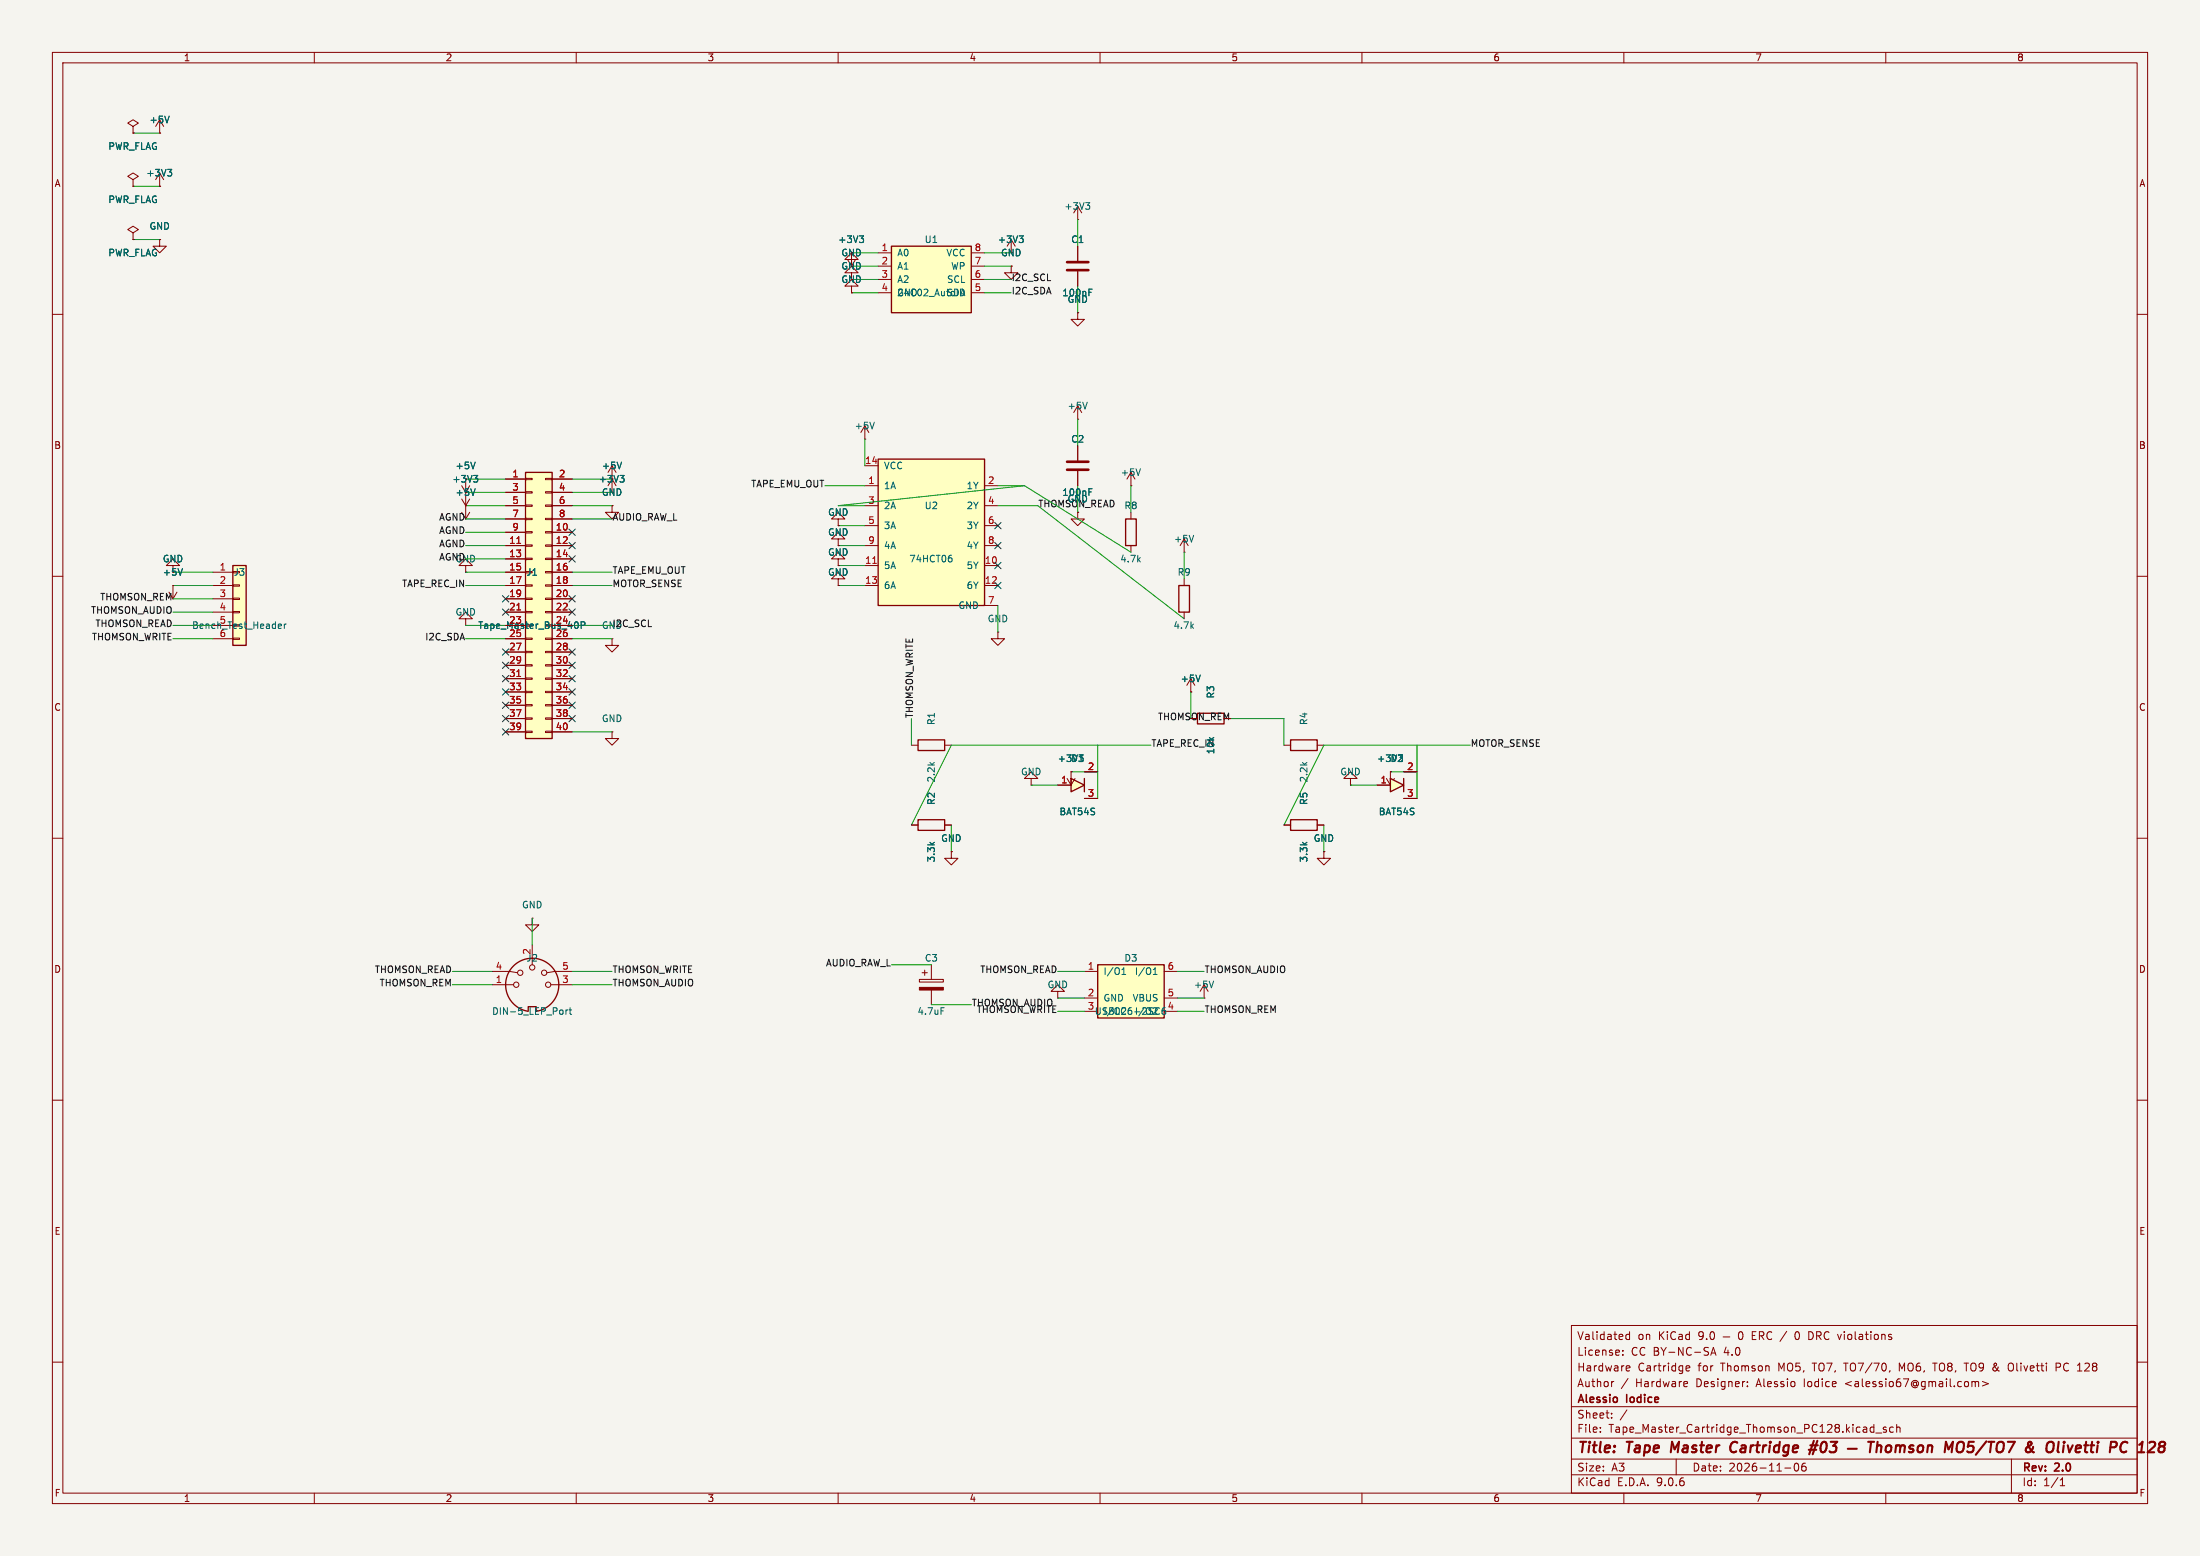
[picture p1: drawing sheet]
<svg xmlns="http://www.w3.org/2000/svg" width="420mm" height="297mm" viewBox="0 0 420 297" stroke-linecap="round" stroke-linejoin="round" font-family="sans-serif">
<path d="M0 0h420v297h-420z" fill="#f5f4ef" stroke="#f5f4ef" stroke-width=".19"/>
<g fill="none" stroke="#840000" stroke-width=".19">
<path d="M10 10h400v277h-400zM12 12h396v273h-396zM60 10v2M110 10v2M160 10v2M210 10v2M260 10v2M310 10v2M360 10v2M10 60h2M205.7 77.5v2.5M408 60h2"/>
<path d="M205.7 80h.1M205.7 85.1v2.8M205.7 89.9v2.8M10 110h2M33 108h1.3l-1.3-1.3-1.3 1.3h1.3v1.2M160 102.9h1.3l-1.3-1.3-1.3 1.3h1.3v1.2M160 104.1h.1M408 110h2M10 160h2M408 160h2M175.5 186.9h4.6v.6h-4.6zM176 185.7h1"/>
<path d="M176.5 185.2v1M177.8 184.2v2.7M177.8 189v2.8M10 210h2M408 210h2M300 253h108v32h-108zM309.8 258.5v.2M309.8 257.8v.1M311.1 254.2v1.5M311.1 254.8l-.4-.1-.3 .3 .1 .6h.6M326.6 258.7l.5-1.5 .5 1.5M326.7 258.3h.7"/>
<path d="M328.9 255.2h1.3M332 254.3l.2-.1a.8 .8 0 0 1 .6 .7 .8 .8 0 0 1-.6 .8l-.2-.2-.1-.4zM343 254.2a.94 .94 0 0 0 0 1.5M345.3 254.2l.6 .1M345.9 255.6l-.6 .1M10 260h2M300 278.5h108M300 274.5h108M300 268.5h108M305.5 273.2v.2M305.5 272.5v.1M307.7 270.5v.2"/>
<path d="M307.7 269.8v.1M308.1 263.7l-.3 .1M310.6 269.1l-1.3 1.9M310.7 260.7l.4 .1 .1 .2-.8 .2M310.8 263.1l-1.3 1.9M311.1 261.6l-.4 .1M320 278.5v3M321.9 261.5l.2 .2 .4-.1M321.9 260.9l.2-.2h.3l.2 .2v.1l-.7 .2M321.9 263.7l.3 .3-.8 .2M322.1 264.6l-.2 .1M333.6 264.5v.2"/>
<path d="M333.6 263.8v.1M342.7 279.4a.81 .81 0 0 0 .3 1.4l.2-.2 .2-.4-.2-.8M344.2 279.4a1.17 1.17 0 0 0-.1 1.3h.6l.1-.6-.3-.2h-.4l-.2 .2M357.7 271.9v1.5M357.7 272.5l-.4-.1-.3 .3 .2 .6h.5M358.1 273.5h1.1M360.1 272.5l-.4-.1-.2 .2 .1 .2 .5 .2v.3h-.6M360.8 261.6l-.1 .2M361.4 272.5l-.4-.1-.3 .3 .2 .6h.5M362.1 272.5l.2-.1 .4 .1v.9M362.1 271.9v1.5M363.1 261.3l-.5-1.1v1.5"/>
<path d="M368.9 260.2h.9M374.9 260.2h.9M375.4 260.2v1.5M376.4 263.8l.5-.1 .2 .2M376.4 263.7v1M377.1 263.9l.2-.2 .4 .1v.9M377.1 263.9v.8M378.4 263.7l1.2 .4-1.2 .4M383.6 261.6h.6M383.6 260.3h.6M384 278.5v6.5M392.5 261l.7-.1 .2-.2-.1-.4-.2-.1h-.6v1.5"/>
<path d="M408 260h2M60 285v2M110 285v2M160 285v2M210 285v2M260 285v2M300 281.5h108M310 285v2M340.7 280.2h1.2M360 285v2M393.3 283.6h.9M393.3 282.5l.4-.4v1.5"/>
</g>
<g fill="none" stroke="#840000" stroke-width=".4">
<path d="M319.2 275.2l-.2 2M331.3 275.2a1.07 1.07 0 0 0-1 .8 1.07 1.07 0 0 0 .6 1.2l.4-.1M345.3 276.7h1.4M345.6 275.9h1.4M346.3 275l-.9 2.6M346.9 275l-.9 2.6M352.8 276.5h1.7M356.6 275.2h1.2M357.2 275.2l-.2 2M358.3 276.1a.49 .49 0 0 1 .9 .1l-.2 1M358.4 275.2l-.2 2M360.1 276.1a.52 .52 0 0 1 .6-.2 .52 .52 0 0 1 .4 .4l-.1 .5a.55 .55 0 0 1-.5 .4 .55 .55 0 0 1-.5-.4z"/>
<path d="M362 276.1a.49 .49 0 0 1 .8 .1M362 275.9l-.2 1.3M362.8 276.2a.5 .5 0 0 1 .8-.2l-.1 1.2M362.8 276.2l-.1 1M365.3 276a.49 .49 0 0 0-.8 .3l.1 .1 .4 .1 .3 .3-.3 .4-.6-.1M366.2 276.1a.52 .52 0 0 1 .6-.2 .52 .52 0 0 1 .4 .4l-.1 .5a.55 .55 0 0 1-.5 .4 .55 .55 0 0 1-.6-.4zM368 276.1a.49 .49 0 0 1 .9 .1l-.1 1M368.1 275.9l-.2 1.3M371.2 277.2l.3-2 .5 1.4 .8-1.4-.2 2M373.7 275.5a.69 .69 0 0 1 1.2 0 1.47 1.47 0 0 1-.6 1.7l-.6-.1a1.5 1.5 0 0 1 0-1.6zM391.7 275.2a.77 .77 0 0 0-1 .7v1l.3 .3 .6-.1M395.7 275.9l-.7 1.3"/>
<path d="M396.6 275.9l-.3 .3-.1 .7 .3 .3M397.3 276.3l-1 .2M408.2 277.2h1.1M408.4 275.8l.6-.6-.2 2"/>
</g>
<path d="M175.5 188.5h4.6v.5h-4.6z" fill="#840000" stroke="#840000" stroke-width=".19"/>
<path d="M207.6 76.8l-.5 1.2M207.9 93.9h.4M207.9 93.3h.6M179.6 192.3h.6" fill="none" stroke="#006464" stroke-width=".19"/>
<path d="M203.7 88.1h4.1M203.7 89.7h4.1" fill="none" stroke="#840000" stroke-width=".51"/>
<path d="M167.6 87.6h20.4v28h-20.4z" fill="#ffffc2"/>
<path d="M167.6 87.6h20.4v28h-20.4zM225 111.8h2.1v5h-2.1zM100.8 193a5.1 5.1 0 0 1-3.5-7.8 5.1 5.1 0 0 1 8.6 0 5.1 5.1 0 0 1-3.5 7.8" fill="none" stroke="#840000" stroke-width=".25"/>
<g fill="none" stroke="#840000" stroke-width=".19">
<path d="M25.4 24.1l1-.6-1-.6-1 .6 1 .6v1.3M25.4 25.4h.1M30.5 25.4h.1M30.5 35.6h.1M30.5 22.9v2.5M30.5 33v2.6M25.4 44.5l1-.7-1-.6-1 .6 1 .7v1.2M25.4 45.7h.1M165.1 83.8h.1M165.1 88.9h2.5M165.1 92.7h2.5M165.1 96.5h2.5"/>
<path d="M165.1 81.3v2.5M188 92.7h2.5M188 96.5h2.5M33 111.8h.1M33 111.8v2.5l.8-1.3M160 106.7h1.3l-1.3-1.3-1.3 1.3h1.3v1.3M160 108h.1M160 110.5h1.3l-1.3-1.3-1.3 1.3h1.3v1.3M160 111.8h.1M165.1 100.3h2.5M165.1 104.1h2.5M165.1 108h2.5"/>
<path d="M165.1 111.8h2.5M188 100.3h2.5M188 104.1h2.5M188 108h2.5M188 111.8h2.5M188 115.6h2.5M226.1 105.4h.1M226.1 102.9v2.5M226.1 110.5v1.3M226.1 116.8v1.3M94 185.4h3.3l1.5 .3M94 188h4"/>
<path d="M101.6 180.3v2.6M105.2 188h4M109.2 185.4h-3.3l-1.5 .3"/>
<circle cx="98.6" cy="188" r=".51"/>
<circle cx="99.3" cy="185.7" r=".51"/>
<circle cx="101.6" cy="184.7" r=".51"/>
<circle cx="103.9" cy="185.7" r=".51"/>
<circle cx="104.6" cy="188" r=".51"/>
</g>
<path d="M166.6 107.5h.7" fill="none" stroke="#a90000" stroke-width=".19"/>
<path d="M32 32.3h.8l-.4 .5M32.3 22.2l-.4 1.2M32.5 32.8l.3 .3v.3l-.3 .2M166.9 80.6l-.4 1.3M34.8 108.5l-.4 1.3M181.4 106h.2M181.5 106.5l.3 .2v.3l-.3 .3M227.9 102.2l-.4 1.2M108 192.8v.8M108.4 192.8l-.4 .2M108.6 192.8h.5M108.8 192.3v1.1l.3 .2" fill="none" stroke="#006464" stroke-width=".19"/>
<path d="M44.4 108h2.6v15.2h-2.6z" fill="#ffffc2"/>
<path d="M214.9 99.1h2v5h-2zM44.4 108h2.6v15.2h-2.6z" fill="none" stroke="#840000" stroke-width=".25"/>
<g fill="none" stroke="#840000" stroke-width=".19">
<path d="M88.1 92.7l.8 1.3M88.9 91.4v2.6M89.7 92.7l-.8 1.3M215.9 92.7h.1M215.9 90.2v2.5M215.9 97.8v1.3M40.6 109.2h3.8M40.6 111.8h3.8M40.6 114.3h3.8M40.6 116.8h3.8M40.6 119.4h3.8M44.4 111.6h1.3v.3h-1.3z"/>
<path d="M44.4 114.2h1.3v.2h-1.3zM44.4 116.7h1.3v.3h-1.3zM215.9 104.1v1.3M40.6 121.9h3.8M44.4 121.8h1.3v.2h-1.3zM116.8 121.9v1.3h1.3l-1.3 1.3-1.2-1.3h1.2M116.8 121.9h.1M190.5 120.7v1.2h1.3l-1.3 1.3-1.3-1.3h1.3M190.5 120.7h.1M227.3 132.1h.1M227.3 129.5v2.6M229.9 190.5h.1"/>
<path d="M229.9 188v2.5"/>
</g>
<path d="M90.7 88.2l-.4 1.3M217.7 89.5l-.4 1.2M53.3 119.1l.4 .1v.2l-.6 .1M53.7 119.9l-.4 .1M54.3 119.1v.9M54.6 119.1l-.3 .3M229.1 128.8l-.4 1.3M231.7 187.3l-.4 1.2" fill="none" stroke="#006464" stroke-width=".19"/>
<path d="M170.2 47h15.2v12.7h-15.2z" fill="#ffffc2"/>
<path d="M170.2 47h15.2v12.7h-15.2zM175.3 141.2h5v2.1h-5zM175.3 156.5h5v2h-5zM246.4 156.5h5.1v2h-5.1zM246.4 141.2h5.1v2.1h-5.1z" fill="none" stroke="#840000" stroke-width=".25"/>
<g fill="none" stroke="#840000" stroke-width=".19">
<path d="M25.4 34.3l1-.6-1-.7-1 .7 1 .6v1.3M25.4 35.6h.1M205.7 39.4v2.5M30.5 45.7v1.3h1.2l-1.2 1.3-1.3-1.3h1.3M30.5 45.7h.1M161.8 49.5l.8 1.3M162.6 49.5h1.2l-1.2-1.2-1.3 1.2h1.3v1.3M162.6 48.3v2.5M163.3 49.5l-.7 1.3M167.6 48.3h2.6M167.6 50.8h2.6M167.6 53.3h2.6"/>
<path d="M167.6 55.9h2.6M185.4 48.3h2.6M185.4 50.8h2.6M185.4 53.3h2.6M185.4 55.9h2.6M193 50.8v1.3h1.3l-1.3 1.2-1.2-1.2h1.2M193 50.8h.1M193 45.7v2.6M205.7 59.7v1.3h1.3l-1.3 1.2-1.2-1.2h1.2M205.7 59.7h.1M205.7 41.9h.1M205.7 47v2.8"/>
<path d="M205.7 51.8v2.8M88.1 95.3l.8 1.2M88.9 96.5h.1M88.9 94v5.1l.8-1.3M89.7 95.3l-.8 1.2M116.8 96.5v1.3h1.3l-1.3 1.3-1.2-1.3h1.2M116.8 96.5h.1M116.8 88.9v5.1M160 99.1h1.3l-1.3-1.3-1.3 1.3h1.3v1.2M88.9 108h1.3l-1.3-1.3-1.3 1.3h1.3v1.2M88.9 109.2h.1M88.9 118.1h1.3l-1.3-1.3-1.3 1.3h1.3v1.3"/>
<path d="M88.9 119.4h.1M160 100.3h.1M174 142.2h1.3M174 157.5h1.3M180.3 142.2h1.3M180.3 157.5h1.3M245.1 142.2h1.3M245.1 157.5h1.3M251.5 142.2h1.2M251.5 157.5h1.2M257.8 148.6h1.3l-1.3-1.3-1.3 1.3h1.3v1.3M257.8 149.9h.1"/>
<path d="M264.7 148.6l.7 1.3M265.4 147.3h.1M265.4 147.3v2.6M266.2 148.6l-.8 1.3M101.6 175.3v1.2h1.3l-1.3 1.3-1.3-1.3h1.3M101.6 175.3h.1M181.6 162.6v1.2h1.3l-1.3 1.3-1.3-1.3h1.3M181.6 162.6h.1M252.7 162.6v1.2h1.3l-1.3 1.3-1.2-1.3h1.2M252.7 162.6h.1"/>
</g>
<g fill="none" stroke="#006464" stroke-width=".19">
<path d="M207.3 38.7h.7l-.4 .5M207.8 39.2l.2 .2v.3l-.2 .2M164.1 45h.8l-.5 .5M164.6 45.5l.3 .3v.3l-.3 .2M194.6 45h.7l-.4 .5M195.1 45.5l.2 .3v.3l-.2 .2M207.9 55.8h.4M207.9 55.2h.6M90.4 90.7h.8l-.4 .5M90.7 93.3l-.4 1.3M91 91.2l.2 .3v.3l-.2 .2M118.4 90.7h.7l-.4 .5"/>
<path d="M118.7 88.2l-.5 1.3M118.9 91.2l.2 .3v.3l-.2 .2"/>
</g>
<path d="M203.7 50h4.1M203.7 51.6h4.1" fill="none" stroke="#840000" stroke-width=".51"/>
<path d="M265.4 148.6l2.6 1.3-2.6 1.2z" fill="#ffffc2"/>
<path d="M265.4 148.6l2.6 1.3-2.6 1.2zM268 148.6v2.5" fill="none" stroke="#840000" stroke-width=".25"/>
<path d="M262.9 149.9h2.5M268 147.3h2.5M268 152.4h2.5" fill="none" stroke="#840000" stroke-width=".19"/>
<path d="M100.3 90.2h5.1v50.8h-5.1z" fill="#ffffc2"/>
<path d="M100.3 90.2h5.1v50.8h-5.1zM228.6 136.1h5.1v2.1h-5.1z" fill="none" stroke="#840000" stroke-width=".25"/>
<g fill="none" stroke="#840000" stroke-width=".19">
<path d="M162.6 52.1h1.2l-1.2-1.3-1.3 1.3h1.3v1.2M162.6 54.6h1.2l-1.2-1.3-1.3 1.3h1.3v1.3M162.6 55.9h.1M96.5 91.4h3.8M96.5 94h3.8M96.5 96.5h3.8M96.5 99.1h3.8M100.3 91.3h1.3v.3h-1.3zM100.3 93.9h1.3v.2h-1.3zM100.3 96.4h1.3v.2h-1.3zM100.3 98.9h1.3v.3h-1.3zM104.1 91.3h1.3v.3h-1.3z"/>
<path d="M104.1 93.9h1.3v.2h-1.3zM104.1 96.4h1.3v.2h-1.3zM104.1 98.9h1.3v.3h-1.3zM105.4 91.4h3.8M105.4 94h3.8M105.4 96.5h3.8M105.4 99.1h3.8M96.5 101.6h3.8M96.5 104.1h3.8M96.5 106.7h3.8M96.5 109.2h3.8M96.5 111.8h3.8"/>
<path d="M96.5 114.3h3.8M96.5 116.8h3.8M96.5 119.4h3.8M100.3 101.5h1.3v.2h-1.3zM100.3 104h1.3v.3h-1.3zM100.3 106.6h1.3v.2h-1.3zM100.3 111.6h1.3v.3h-1.3zM100.3 114.2h1.3v.2h-1.3zM100.3 116.7h1.3v.3h-1.3zM104.1 101.5h1.3v.2h-1.3zM104.1 104h1.3v.3h-1.3zM104.1 106.6h1.3v.2h-1.3z"/>
<path d="M104.1 109.1h1.3v.2h-1.3zM104.1 111.6h1.3v.3h-1.3zM104.1 114.2h1.3v.2h-1.3zM104.1 116.7h1.3v.3h-1.3zM105.4 101.6h3.8M105.4 104.1h3.8M105.4 106.7h3.8M105.4 109.2h3.8M105.4 111.8h3.8M105.4 114.3h3.8M105.4 116.8h3.8M105.4 119.4h3.8"/>
<path d="M96.5 121.9h3.8M96.5 124.5h3.8M96.5 127h3.8M96.5 129.5h3.8M96.5 132.1h3.8M96.5 134.6h3.8M96.5 137.2h3.8M96.5 139.7h3.8M100.3 121.8h1.3v.2h-1.3zM100.3 124.3h1.3v.3h-1.3zM100.3 126.9h1.3v.2h-1.3zM100.3 129.4h1.3v.3h-1.3z"/>
<path d="M100.3 132h1.3v.2h-1.3zM100.3 134.5h1.3v.2h-1.3zM100.3 137h1.3v.3h-1.3zM100.3 139.6h1.3v.2h-1.3zM104.1 121.8h1.3v.2h-1.3zM104.1 124.3h1.3v.3h-1.3zM104.1 126.9h1.3v.2h-1.3zM104.1 129.4h1.3v.3h-1.3zM104.1 132h1.3v.2h-1.3zM104.1 134.5h1.3v.2h-1.3zM104.1 137h1.3v.3h-1.3zM104.1 139.6h1.3v.2h-1.3z"/>
<path d="M105.4 121.9h3.8M105.4 124.5h3.8M105.4 127h3.8M105.4 129.5h3.8M105.4 132.1h3.8M105.4 134.6h3.8M105.4 137.2h3.8M105.4 139.7h3.8M116.8 139.7v1.3h1.3l-1.3 1.2-1.2-1.2h1.2M116.8 139.7h.1"/>
</g>
<path d="M98.7 103.7h.7M98.7 116.4h.7M98.7 129.1h.7" fill="none" stroke="#a90000" stroke-width=".19"/>
<path d="M110.3 118.8l.1 .4-.1 .6M110.9 119.4l.6-.1 .2-.2-.1-.3-.7-.1v1.3" fill="none" stroke="#006464" stroke-width=".19"/>
<path d="M209.5 184.2h12.7v10.1h-12.7z" fill="#ffffc2"/>
<path d="M209.5 184.2h12.7v10.1h-12.7z" fill="none" stroke="#840000" stroke-width=".25"/>
<path d="M201.9 189.2h1.3l-1.3-1.2-1.2 1.2h1.2v1.3M201.9 190.5h.1M207 185.4h2.5M207 190.5h2.5M207 193h2.5M222.2 185.4h2.6M222.2 190.5h2.6M222.2 193h2.6" fill="none" stroke="#840000" stroke-width=".19"/>
<path d="M214.2 186h.7M214.2 185.1l.3-.4v1.3M220.2 186h.7M220.2 185.1l.3-.4v1.3M222.3 192.8h-.2l-.3 .3M222.4 192.3l-.3 .1a.86 .86 0 0 0 0 1.2h.3l.2-.2" fill="none" stroke="#006464" stroke-width=".19"/>
<path d="M204.5 148.6l2.5 1.3-2.5 1.2z" fill="#ffffc2"/>
<path d="M204.5 148.6l2.5 1.3-2.5 1.2zM207 148.6v2.5" fill="none" stroke="#840000" stroke-width=".25"/>
<g fill="none" stroke="#840000" stroke-width=".19">
<path d="M25.4 25.4h.1M25.4 35.6h.1M30.5 25.4h.1M30.5 35.6h.1M25.4 45.7h.1M30.5 45.7h.1M162.6 55.9h.1M193 50.8h.1M205.7 59.7h.1M205.7 47v2.8M205.7 51.8v2.8M88.9 96.5h.1"/>
<path d="M96.5 91.4h3.8M96.5 94h3.8M96.5 96.5h3.8M96.5 99.1h3.8M105.4 91.4h3.8M105.4 94h3.8M105.4 96.5h3.8M105.4 99.1h3.8M116.8 96.5h.1M205.7 97.8v1.3h1.3l-1.3 1.2-1.2-1.2h1.2M205.7 85.1v2.8M205.7 89.9v2.8"/>
<path d="M33 111.8h.1M96.5 101.6h3.8M96.5 104.1h3.8M96.5 106.7h3.8M96.5 109.2h3.8M96.5 111.8h3.8M96.5 114.3h3.8M96.5 116.8h3.8M96.5 119.4h3.8M105.4 101.6h3.8M105.4 104.1h3.8M105.4 106.7h3.8"/>
<path d="M105.4 109.2h3.8M105.4 111.8h3.8M105.4 114.3h3.8M105.4 116.8h3.8M105.4 119.4h3.8M160 100.3h.1M160 104.1h.1M160 108h.1M160 111.8h.1M96.5 121.9h3.8M96.5 124.5h3.8M96.5 127h3.8"/>
<path d="M96.5 129.5h3.8M96.5 132.1h3.8M96.5 134.6h3.8M96.5 137.2h3.8M96.5 139.7h3.8M105.4 121.9h3.8M105.4 124.5h3.8M105.4 127h3.8M105.4 129.5h3.8M105.4 132.1h3.8M105.4 134.6h3.8M105.4 137.2h3.8"/>
<path d="M105.4 139.7h3.8M227.3 132.1h.1M174 157.5h1.3M180.3 157.5h1.3M196.8 148.6h1.3l-1.3-1.3-1.2 1.3h1.2v1.3M196.8 149.9h.1M201.9 149.9h2.6M203.7 148.6l.8 1.3M204.5 147.3h.1M204.5 147.3v2.6M205.2 148.6l-.7 1.3M207 147.3h2.5"/>
<path d="M207 152.4h2.5M245.1 157.5h1.3M251.5 157.5h1.2M262.9 149.9h2.5M265.4 147.3h.1M268 147.3h2.5M268 152.4h2.5M181.6 162.6h.1M252.7 162.6h.1"/>
</g>
<g fill="none" stroke="#009600" stroke-width=".19">
<path d="M25.4 35.6h5.1M25.4 25.4h5.1M25.4 45.7h5.1M162.6 48.3h5M162.6 53.3h5M162.6 55.9h5M162.6 50.8h5M188 48.3h5M188 53.3h5M188 55.9h5M188 50.8h5M205.7 41.9v5.1"/>
<path d="M205.7 54.6v5.1M88.9 96.5h7.6M88.9 94h7.6M88.9 99.1h7.6M88.9 91.4h7.6M109.2 96.5h7.6M109.2 94h7.6M109.2 99.1h7.6M109.2 91.4h7.6M157.5 92.7h7.6M165.1 83.8v5.1M190.5 96.5h7.6l28 21.6"/>
<path d="M190.5 92.7h5.1M195.6 92.7l-35.6 3.8h5.1M195.6 92.7l20.3 12.7M205.7 80v5.1M205.7 92.7v5.1M215.9 92.7v5.1M33 119.4h7.6M33 111.8h7.6M33 109.2h7.6M33 114.3h7.6M33 116.8h7.6M88.9 119.4h7.6"/>
<path d="M88.9 111.8h7.6M88.9 109.2h7.6M88.9 101.6h7.6M88.9 104.1h7.6M88.9 106.7h7.6M109.2 119.4h7.6M109.2 111.8h7.6M109.2 109.2h7.6M160 100.3h5.1M160 111.8h5.1M160 108h5.1M160 104.1h5.1"/>
<path d="M190.5 115.6v5.1M226.1 105.4v5.1M33 121.9h7.6M88.9 121.9h7.6M109.2 121.9h7.6M109.2 139.7h7.6M174 137.2v5M227.3 132.1v5.1M234.9 137.2h10.2v5M181.6 157.5v5.1M196.8 149.9h5.1M204.5 147.3h5"/>
<path d="M209.5 142.2v10.2M219.7 142.2h-38.1l-7.6 15.3M252.7 157.5v5.1M257.8 149.9h5.1M265.4 147.3h5.1M270.5 142.2v10.2M280.7 142.2h-28l-7.6 15.3M101.6 175.3v5M86.4 185.4h7.6M86.4 188h7.6M109.2 185.4h7.6M109.2 188h7.6"/>
<path d="M170.2 184.2h7.6M177.8 191.8h7.6M201.9 193h5.1M201.9 190.5h5.1M201.9 185.4h5.1M224.8 193h5.1M224.8 190.5h5.1M224.8 185.4h5.1"/>
</g>
<g fill="none" stroke="#000084" stroke-width=".19">
<path d="M189.9 99.7l1.2 1.2M191.1 99.7l-1.2 1.2M95.9 116.2l1.2 1.2M95.9 113.7l1.2 1.2M97.1 116.2l-1.2 1.2M97.1 113.7l-1.2 1.2M108.6 103.5l1.2 1.2M108.6 101l1.2 1.2M108.6 113.7l1.2 1.2M108.6 116.2l1.2 1.2M108.6 106.1l1.2 1.2M109.8 103.5l-1.2 1.2"/>
<path d="M109.8 101l-1.2 1.2M109.8 113.7l-1.2 1.2M109.8 116.2l-1.2 1.2M109.8 106.1l-1.2 1.2M189.9 107.3l1.2 1.3M189.9 111.2l1.2 1.2M189.9 103.5l1.2 1.2M191.1 107.3l-1.2 1.3M191.1 111.2l-1.2 1.2M191.1 103.5l-1.2 1.2M95.9 139.1l1.2 1.2M95.9 136.6l1.2 1.2"/>
<path d="M95.9 134l1.2 1.2M95.9 123.9l1.2 1.2M95.9 131.5l1.2 1.2M95.9 128.9l1.2 1.2M95.9 126.4l1.2 1.2M97.1 139.1l-1.2 1.2M97.1 136.6l-1.2 1.2M97.1 134l-1.2 1.2M97.1 131.5l-1.2 1.2M97.1 126.4l-1.2 1.2M97.1 128.9l-1.2 1.2M97.1 123.9l-1.2 1.2"/>
<path d="M108.6 131.5l1.2 1.2M108.6 126.4l1.2 1.2M108.6 128.9l1.2 1.2M108.6 123.9l1.2 1.2M108.6 136.6l1.2 1.2M108.6 134l1.2 1.2M109.8 131.5l-1.2 1.2M109.8 128.9l-1.2 1.2M109.8 126.4l-1.2 1.2M109.8 123.9l-1.2 1.2M109.8 136.6l-1.2 1.2M109.8 134l-1.2 1.2"/>
</g>
<g fill="none" stroke="#006464" stroke-width=".19">
<path d="M32 32.3h.8l-.4 .5M32.3 22.2l-.4 1.2M32.5 32.8l.3 .3v.3l-.3 .2M164.1 45h.8l-.5 .5M164.6 45.5l.3 .3v.3l-.3 .2M194.6 45h.7l-.4 .5M195.1 45.5l.2 .3v.3l-.2 .2M207.9 55.8h.4M207.9 55.2h.6M90.4 90.7h.8l-.4 .5M90.7 88.2l-.4 1.3M90.7 93.3l-.4 1.3"/>
<path d="M91 91.2l.2 .3v.3l-.2 .2M118.4 90.7h.7l-.4 .5M118.7 88.2l-.5 1.3M118.9 91.2l.2 .3v.3l-.2 .2M207.9 93.9h.4M207.9 93.3h.6M34.8 108.5l-.4 1.3M110.3 118.8l.1 .4-.1 .6M110.9 119.4l.6-.1 .2-.2-.1-.3-.7-.1v1.3M229.1 128.8l-.4 1.3"/>
</g>
<path d="M98.7 103.7h.7M98.7 116.4h.7M98.7 129.1h.7" fill="none" stroke="#a90000" stroke-width=".19"/>
<g font-size="2.8" fill="#840000">
<text x="301" y="277.9">Title:</text>
<text x="310.6" y="277.9">Tape</text>
<text x="319.8" y="277.9">Master</text>
<text x="332" y="277.9">Cartridge</text>
<text x="348" y="277.9">#03</text>
<text x="376.1" y="277.9">MO5/TO7</text>
<text x="392.3" y="277.9">&amp;</text>
<text x="397.1" y="277.9">Olivetti</text>
<text x="410" y="277.9">PC</text>
</g>
<g font-size="2.1" fill="#840000">
<text x="301" y="256">Validated</text>
<text x="312.6" y="256">on</text>
<text x="316.7" y="256">KiCad</text>
<text x="324.4" y="256">9.0</text>
<text x="335" y="256">ERC /</text>
<text x="343.5" y="256">0</text>
<text x="346.3" y="256">DRC violations</text>
<text x="301" y="262">Hardware</text>
<text x="301" y="259">License:</text>
<text x="311.4" y="259">CC BY-NC-SA</text>
<text x="312.6" y="262">Cartridge</text>
<text x="324.2" y="262">for</text>
<text x="328.7" y="262">Thomson</text>
<text x="329.2" y="259">4.0</text>
<text x="339.8" y="262">MO5,</text>
<text x="346.5" y="262">TO7,</text>
<text x="352.6" y="262">TO7/70,</text>
<text x="363.2" y="262">MO6,</text>
<text x="370" y="262">TO8,</text>
<text x="376.1" y="262">TO9 &amp;</text>
<text x="384.7" y="262">Olivetti</text>
<text x="393.9" y="262">PC 128</text>
<text x="301" y="268.2">Alessio</text>
<text x="301" y="265">Author</text>
<text x="310.6" y="268.2">Iodice</text>
<text x="312.3" y="265">Hardware</text>
<text x="324" y="265">Designer:</text>
<text x="335.6" y="265">Alessio</text>
<text x="344.8" y="265">Iodice</text>
<text x="352.8" y="265">&lt;alessio67@gmail.com&gt;</text>
<text x="301" y="273.7">File:</text>
<text x="301" y="271">Sheet:</text>
<text x="307.1" y="273.7">Tape_Master_Cartridge_Thomson_PC128.kicad_sch</text>
<text x="301" y="281.1">Size:</text>
<text x="307.6" y="281.1">A3</text>
<text x="323" y="281.1">Date:</text>
<text x="330" y="281.1">2026-11-06</text>
<text x="386" y="281.3">Rev:</text>
<text x="392.4" y="281.3">2.0</text>
<text x="301" y="283.9">KiCad</text>
<text x="308.7" y="283.9">E.D.A.</text>
<text x="316.3" y="283.9">9.0.6</text>
<text x="386" y="283.9">Id:</text>
<text x="390.1" y="283.9">1/1</text>
</g>
<g font-size="1.8" fill="#840000">
<text x="35" y="11.9">1</text>
<text x="85" y="11.9">2</text>
<text x="135" y="11.9">3</text>
<text x="185" y="11.9">4</text>
<text x="235" y="11.9">5</text>
<text x="285" y="11.9">6</text>
<text x="335" y="11.9">7</text>
<text x="385" y="11.9">8</text>
<text x="10.3" y="35.9">A</text>
<text x="408.3" y="35.9">A</text>
<text x="160.5" y="49.1">GND</text>
<text x="160.5" y="51.7">GND</text>
<text x="160.5" y="54.2">GND</text>
<text x="10.3" y="85.9">B</text>
<text x="408.2" y="85.9">B</text>
<text x="114.2" y="92.3">+3V3</text>
<text x="198.1" y="97">THOMSON_READ</text>
<text x="10.3" y="135.9">C</text>
<text x="221" y="137.7">THOMSON_REM</text>
<text x="408.2" y="135.9">C</text>
<text x="10.3" y="185.9">D</text>
<text x="408.2" y="185.9">D</text>
<text x="10.3" y="235.9">E</text>
<text x="408.3" y="235.9">E</text>
<text x="10.3" y="285.9">F</text>
<text x="35" y="286.9">1</text>
<text x="85" y="286.9">2</text>
<text x="135" y="286.9">3</text>
<text x="185" y="286.9">4</text>
<text x="235" y="286.9">5</text>
<text x="285" y="286.9">6</text>
<text x="335" y="286.9">7</text>
<text x="385" y="286.9">8</text>
<text x="408.3" y="285.9">F</text>
</g>
<g font-size="1.8" fill="#006464">
<text x="28.4" y="23.7">+5V</text>
<text x="20.6" y="28.8">PWR_FLAG</text>
<text x="27.8" y="33.9">+3V3</text>
<text x="20.6" y="39">PWR_FLAG</text>
<text x="203.1" y="40.2">+3V3</text>
<text x="28.4" y="44">GND</text>
<text x="159.9" y="46.6">+3V3</text>
<text x="176.4" y="46.6">U1</text>
<text x="190.4" y="46.6">+3V3</text>
<text x="204.4" y="46.6">C1</text>
<text x="20.6" y="49.1">PWR_FLAG</text>
<text x="171.2" y="49.1">A0</text>
<text x="171.2" y="51.7">A1</text>
<text x="180.6" y="49.1">VCC</text>
<text x="181.5" y="51.7">WP</text>
<text x="191" y="49.1">GND</text>
<text x="171.2" y="56.7">24C02_AutoID</text>
<text x="171.2" y="54.2">A2</text>
<text x="171.2" y="56.7">GND</text>
<text x="180.6" y="56.7">SDA</text>
<text x="180.7" y="54.2">SCL</text>
<text x="202.7" y="56.7">100nF</text>
<text x="203.7" y="58">GND</text>
<text x="163.1" y="82.1">+5V</text>
<text x="203.7" y="78.3">+5V</text>
<text x="86.9" y="89.8">+5V</text>
<text x="114.8" y="89.8">+5V</text>
<text x="168.7" y="89.8">VCC</text>
<text x="204.4" y="84.7">C2</text>
<text x="86.3" y="92.3">+3V3</text>
<text x="86.9" y="94.8">+5V</text>
<text x="114.8" y="94.8">GND</text>
<text x="168.7" y="93.6">1A</text>
<text x="184.4" y="93.6">1Y</text>
<text x="202.7" y="94.8">100nF</text>
<text x="213.9" y="91">+5V</text>
<text x="158" y="98.7">GND</text>
<text x="168.7" y="97.4">2A</text>
<text x="168.7" y="101.2">3A</text>
<text x="176.4" y="97.4">U2</text>
<text x="184.4" y="97.4">2Y</text>
<text x="184.4" y="101.2">3Y</text>
<text x="203.7" y="96.1">GND</text>
<text x="214.6" y="97.4">R8</text>
<text x="31" y="107.5">GND</text>
<text x="158" y="102.5">GND</text>
<text x="158" y="106.3">GND</text>
<text x="168.7" y="105">4A</text>
<text x="173.5" y="107.5">74HCT06</text>
<text x="184.4" y="105">4Y</text>
<text x="213.8" y="107.5">4.7k</text>
<text x="224" y="103.7">+5V</text>
<text x="31" y="110.1">+5V</text>
<text x="44.5" y="110.1">J3</text>
<text x="100.4" y="110.1">J1</text>
<text x="158" y="110.1">GND</text>
<text x="168.7" y="108.8">5A</text>
<text x="168.7" y="112.6">6A</text>
<text x="184.4" y="108.8">5Y</text>
<text x="184.4" y="112.6">6Y</text>
<text x="224.7" y="110.1">R9</text>
<text x="41.8" y="119.1">5</text>
<text x="86.9" y="117.7">GND</text>
<text x="182.9" y="116.4">GND</text>
<text x="188.5" y="119">GND</text>
<text x="36.6" y="120.2">Bench_Test_Header</text>
<text x="91.2" y="120.2">Tape_Master_Bus_40P</text>
<text x="223.9" y="120.2">4.7k</text>
<text x="225.3" y="130.4">+5V</text>
<text x="232" y="133.4" transform="rotate(-90 232 133.4)">R3</text>
<text x="114.8" y="138">GND</text>
<text x="178.7" y="138.5" transform="rotate(-90 178.7 138.5)">R1</text>
<text x="249.8" y="138.5" transform="rotate(-90 249.8 138.5)">R4</text>
<text x="178.7" y="149.4" transform="rotate(-90 178.7 149.4)">2.2k</text>
<text x="194.8" y="148.2">GND</text>
<text x="201.8" y="145.6">+3V3</text>
<text x="204.4" y="145.6">D1</text>
<text x="232" y="144.1" transform="rotate(-90 232 144.1)">10k</text>
<text x="249.8" y="149.4" transform="rotate(-90 249.8 149.4)">2.2k</text>
<text x="255.8" y="148.2">GND</text>
<text x="262.8" y="145.6">+3V3</text>
<text x="265.4" y="145.6">D2</text>
<text x="178.7" y="153.7" transform="rotate(-90 178.7 153.7)">R2</text>
<text x="202.2" y="155.8">BAT54S</text>
<text x="249.8" y="153.7" transform="rotate(-90 249.8 153.7)">R5</text>
<text x="263.1" y="155.8">BAT54S</text>
<text x="179.6" y="160.9">GND</text>
<text x="250.7" y="160.9">GND</text>
<text x="178.7" y="164.7" transform="rotate(-90 178.7 164.7)">3.3k</text>
<text x="249.8" y="164.7" transform="rotate(-90 249.8 164.7)">3.3k</text>
<text x="99.6" y="173.6">GND</text>
<text x="100.4" y="183.7">J2</text>
<text x="101.3" y="182.3" transform="rotate(-90 101.3 182.3)">2</text>
<text x="176.5" y="183.7">C3</text>
<text x="214.6" y="183.7">D3</text>
<text x="199.9" y="188.8">GND</text>
<text x="210.6" y="186.3">I/O1</text>
<text x="210.6" y="191.4">GND</text>
<text x="216.1" y="191.4">VBUS</text>
<text x="216.6" y="186.3">I/O1</text>
<text x="227.8" y="188.8">+5V</text>
<text x="93.8" y="193.9">DIN-5_LEP_Port</text>
<text x="175.1" y="193.9">4.7uF</text>
<text x="208.9" y="193.9">USBLC6-2SC6</text>
<text x="210.6" y="193.9">I/O2</text>
<text x="216.6" y="193.9">I/O2</text>
<text x="222.8" y="192.8">4</text>
</g>
<g font-size="1.8" fill="#a90000">
<text x="168.2" y="48">1</text>
<text x="168.2" y="50.5">2</text>
<text x="168.2" y="53.1">3</text>
<text x="186" y="48">8</text>
<text x="186" y="50.5">7</text>
<text x="186" y="53.1">6</text>
<text x="168.2" y="55.6">4</text>
<text x="186" y="55.6">5</text>
<text x="165.1" y="88.6">14</text>
<text x="97.7" y="91.2">1</text>
<text x="97.7" y="93.7">3</text>
<text x="106.6" y="91.2">2</text>
<text x="106.6" y="93.7">4</text>
<text x="165.7" y="92.5">1</text>
<text x="188.5" y="92.5">2</text>
<text x="97.7" y="96.3">5</text>
<text x="97.7" y="98.8">7</text>
<text x="97.7" y="101.3">9</text>
<text x="106" y="101.3">10</text>
<text x="106.6" y="96.3">6</text>
<text x="106.6" y="98.8">8</text>
<text x="165.7" y="96.3">3</text>
<text x="165.7" y="100.1">5</text>
<text x="188.5" y="96.3">4</text>
<text x="188.5" y="100.1">6</text>
<text x="97.1" y="103.9">11</text>
<text x="97.1" y="106.4">13</text>
<text x="106" y="103.9">12</text>
<text x="106" y="106.4">14</text>
<text x="165.1" y="107.7">11</text>
<text x="165.7" y="103.9">9</text>
<text x="187.9" y="107.7">10</text>
<text x="188.5" y="103.9">8</text>
<text x="41.8" y="109">1</text>
<text x="41.8" y="111.5">2</text>
<text x="97.1" y="109">15</text>
<text x="97.1" y="111.5">17</text>
<text x="106" y="109">16</text>
<text x="106" y="111.5">18</text>
<text x="165.1" y="111.5">13</text>
<text x="187.9" y="111.5">12</text>
<text x="41.8" y="114">3</text>
<text x="41.8" y="116.6">4</text>
<text x="97.1" y="114">19</text>
<text x="97.1" y="116.6">21</text>
<text x="97.1" y="119.1">23</text>
<text x="106" y="114">20</text>
<text x="106" y="116.6">22</text>
<text x="106" y="119.1">24</text>
<text x="188.5" y="115.3">7</text>
<text x="41.8" y="121.7">6</text>
<text x="97.1" y="121.7">25</text>
<text x="97.1" y="124.2">27</text>
<text x="106" y="121.7">26</text>
<text x="106" y="124.2">28</text>
<text x="97.1" y="126.7">29</text>
<text x="97.1" y="129.3">31</text>
<text x="97.1" y="131.8">33</text>
<text x="106" y="126.7">30</text>
<text x="106" y="129.3">32</text>
<text x="106" y="131.8">34</text>
<text x="97.1" y="134.4">35</text>
<text x="97.1" y="136.9">37</text>
<text x="106" y="134.4">36</text>
<text x="106" y="136.9">38</text>
<text x="97.1" y="139.4">39</text>
<text x="106" y="139.4">40</text>
<text x="202.5" y="149.6">1</text>
<text x="207.6" y="147.1">2</text>
<text x="263.5" y="149.6">1</text>
<text x="268.5" y="147.1">2</text>
<text x="207.6" y="152.1">3</text>
<text x="268.5" y="152.1">3</text>
<text x="94.5" y="185.2">4</text>
<text x="107.2" y="185.2">5</text>
<text x="207.6" y="185.2">1</text>
<text x="222.8" y="185.2">6</text>
<text x="94.5" y="187.7">1</text>
<text x="107.2" y="187.7">3</text>
<text x="207.6" y="190.2">2</text>
<text x="222.8" y="190.2">5</text>
<text x="207.6" y="192.8">3</text>
</g>
<g font-size="1.8" fill="#0f0f0f">
<text x="193" y="53.9">I2C_SCL</text>
<text x="193" y="56.4">I2C_SDA</text>
<text x="143.3" y="93.2">TAPE_EMU_OUT</text>
<text x="83.7" y="99.6">AGND</text>
<text x="116.8" y="99.6">AUDIO_RAW_L</text>
<text x="83.7" y="104.7">AGND</text>
<text x="83.7" y="107.2">AGND</text>
<text x="83.7" y="102.1">AGND</text>
<text x="86.9" y="107.5">GND</text>
<text x="76.7" y="112.3">TAPE_REC_IN</text>
<text x="116.8" y="112.3">MOTOR_SENSE</text>
<text x="116.8" y="109.7">TAPE_EMU_OUT</text>
<text x="17.3" y="117.4">THOMSON_AUDIO</text>
<text x="18.1" y="119.9">THOMSON_READ</text>
<text x="19" y="114.8">THOMSON_REM</text>
<text x="116.8" y="119.9">I2C_SCL</text>
<text x="17.5" y="122.4">THOMSON_WRITE</text>
<text x="81.1" y="122.4">I2C_SDA</text>
<text x="114.8" y="120.2">GND</text>
<text x="174.5" y="137.2" transform="rotate(-90 174.5 137.2)">THOMSON_WRITE</text>
<text x="219.7" y="142.8">TAPE_REC_IN</text>
<text x="280.7" y="142.8">MOTOR_SENSE</text>
<text x="71.5" y="185.9">THOMSON_READ</text>
<text x="116.8" y="185.9">THOMSON_WRITE</text>
<text x="157.6" y="184.7">AUDIO_RAW_L</text>
<text x="187" y="185.9">THOMSON_READ</text>
<text x="229.9" y="185.9">THOMSON_AUDIO</text>
<text x="72.4" y="188.5">THOMSON_REM</text>
<text x="116.8" y="188.5">THOMSON_AUDIO</text>
<text x="185.4" y="192.3">THOMSON_AUDIO</text>
<text x="186.4" y="193.6">THOMSON_WRITE</text>
<text x="229.9" y="193.6">THOMSON_REM</text>
</g>
</svg>
